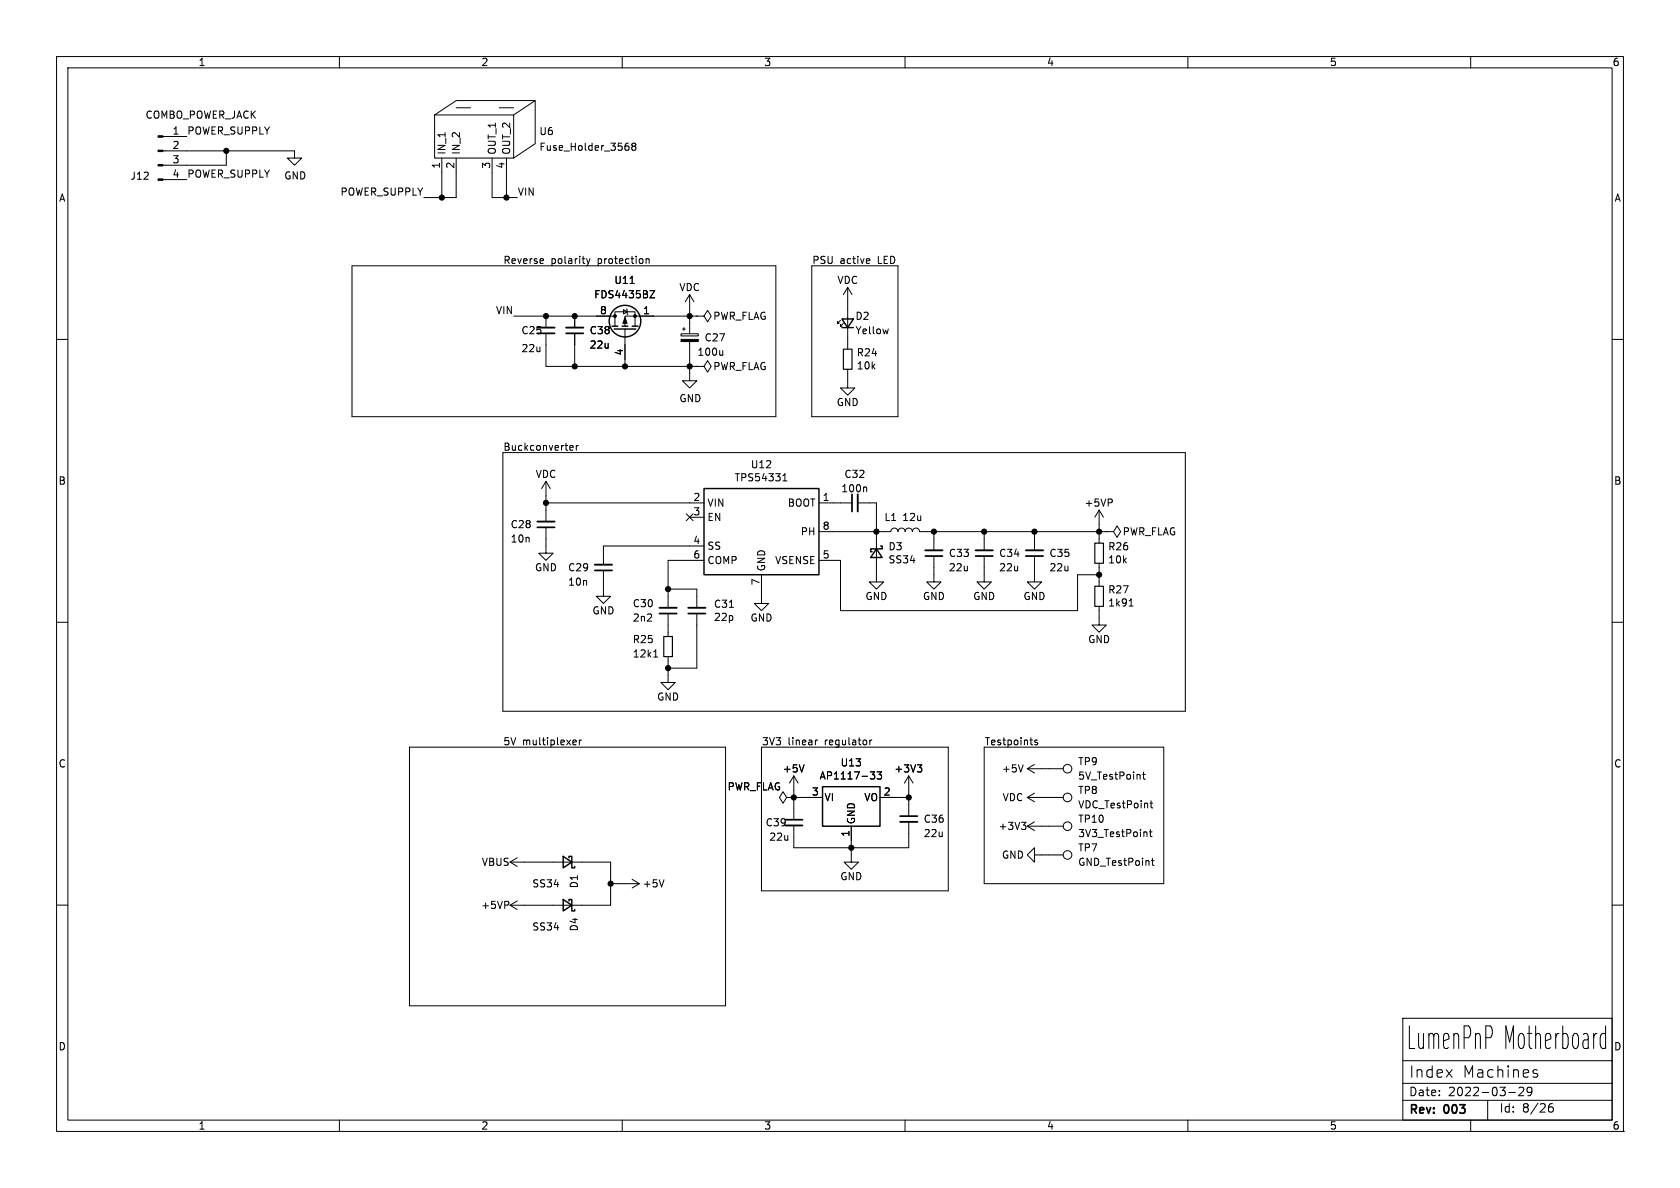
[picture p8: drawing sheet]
<svg xmlns="http://www.w3.org/2000/svg" width="297mm" height="210mm" viewBox="0 0 297 210" stroke-linecap="round" stroke-linejoin="round" font-family="sans-serif">
<g fill="none" stroke="#000" stroke-width=".18">
<path d="M10 10h277v190h-277zM12 12h273v186h-273zM60 10v2M80.6 19.1h2.6M88.3 19.1h2.5M94.6 17.8v7.6l-3.8 2.5M110 10v2M160 10v2M210 10v2M260 10v2M28.8 26.7h23.3v1.2h1.2l-1.2 1.3-1.3-1.3h1.3M28.8 31.8h4.2"/>
<path d="M28.8 24.1h4.2M40 26.7v2.5h-11.2M76.8 20.3v7.6h14M76.8 20.3l3.8-2.5h14l-3.8 2.5v7.6M76.8 20.3h14M78.1 27.9v7M80.6 27.9v7h-5.7M87 27.9v7h4.4M89.5 27.9v7M110.7 25.8h.3l.2 .2-.1 .5-.4 .1M110.8 25.3h.3M111.9 25.9l-.2-.3 .2-.3h.3l.2 .2-.2 .4"/>
<path d="M111.9 25.9l-.2 .2v.2l.2 .3 .4-.1 .1-.2v-.2l-.2-.2M111.9 25.9h.3M10 60h2M62.2 47h75v26.7h-75zM90.8 55.9h17.9M96 45.8l.1 .2-.6 .2M96.5 55.9v2M96.5 58.9v5.9h26.7M101.6 55.9v2M101.6 58.9v5.9M103.7 45.7l.3 .9M104 46.6l-.3 .4"/>
<path d="M104.3 45.7l-.3 .9M108.7 57.7v-2.6h3.6v2.6M110.2 54.7l.7 .4-.7 .4zM110.5 58.2v6.6M110.7 54.6l.2 .1v.8l.1 .1M111.4 50.1h.7M114.2 45.7v.9M114.2 45.9l.2-.2 .3 .1 .1 .8M114.9 51.4h.9l-.9 1.2h.9M120.4 59h3v.4h-3zM120.6 58.2h.6M120.9 57.9v.5"/>
<path d="M121.9 52.1l-.7 1.2M121.9 52.1v6.9M121.9 52.1l.8 1.2M123.2 55.9h1.3l.6-1 .6 1-.6 1-.6-1M123.2 55.9h.1M123.2 55.9h-12.7v1.8M143.5 47h15.2v26.7h-15.2zM148.6 56.6l-.5 .6v-.3v.3h.2M149.1 57.2l-.5 .5v-.3v.3h.2M149.9 50.8l-.8 1.3M149.9 50.8v10.9M149.9 50.8l.7 1.3"/>
<path d="M153.6 45.7l.2 .3-.6 .2M153.7 46.5l-.1 .1M157 58.2l-.2 .8M285 60h2M100.8 79.5h.5M100.8 78.8l.4-.1 .1 .4-.6 .1M101.9 78.7v.9M102.2 78.7l-.3 .3M121.9 60.4v6.9h1.3l-1.3 1.3-1.3-1.3h1.3M123.2 64.8h1.3l.6-1 .6 1-.6 1-.6-1M123.2 64.8h.1M127.8 62v.8"/>
<path d="M127.8 62.7l-.2 .1M149.9 65.3v3.3h1.2l-1.2 1.3-1.3-1.3h1.3M88.9 80h120.6v45.7h-120.6zM96.5 93.2v4.6h1.3l-1.3 1.3-1.3-1.3h1.3M96.5 85.1l-.7 1.3M96.5 85.1v7.1M96.5 85.1l.8 1.3M96.5 88.9h28M121.3 90.8l1.2 1.2M121.9 91.4h2.6M122.5 90.8l-1.2 1.2M124.5 99.1h-6.4v8.3"/>
<path d="M124.5 96.5h-17.8v3.3M138.4 85h.7M138.4 84.1l.4-.4v1.3M144.8 94h12.7a.64 .64 0 0 1 .6-.7 .64 .64 0 0 1 .6 .7 .64 .64 0 0 1 .7-.7 .64 .64 0 0 1 .6 .7 .64 .64 0 0 1 .7-.7 .64 .64 0 0 1 .6 .7 .64 .64 0 0 1 .6-.7 .64 .64 0 0 1 .7 .7h33M144.8 88.9h5.8M144.8 99.1h3.8v8.9h41.9v-6.4h3.8M151.6 88.9h3.3v14h1.3l-1.3 1.2-1.2-1.2h1.2M153 86.1l.2 .2v.6M165.1 98.3v4.6h1.3l-1.3 1.2-1.3-1.2h1.3M165.1 94v3.3M174 98.3v4.6h1.3l-1.3 1.2-1.3-1.2h1.3M174 94v3.3"/>
<path d="M182.9 98.3v4.6h1.2l-1.2 1.2-1.3-1.2h1.3M182.9 94v3.3M194.3 90.2l-.8 1.2M194.3 90.2v5.8M194.3 99.6v4M194.3 90.2l.8 1.2M195.6 94h1.2l.7-1 .6 1-.6 1-.7-1M195.6 94h.1M196.5 88.3l.1 .2-.1 .3M10 110h2M106.7 100.8v4.6h1.2l-1.2 1.3-1.3-1.3h1.3M115.6 116.1h.7"/>
<path d="M115.8 115.1l.1-.2v1.2M118.1 116.1v4.6h1.3l-1.3 1.2-1.3-1.2h1.3M118.1 108.5v4M118.1 104.1h5.1v3.3M123.2 108.5v9.6h-5.1M128.9 107.4h.8M134.6 101.6v5.1h1.3l-1.3 1.3-1.3-1.3h1.3M194.3 107.2v3.3h1.3l-1.3 1.3-1.3-1.3h1.3M199.6 107.1h.7M199.9 106l.1-.1v1.2M285 110h2M72.4 132.1h55.9v45.7h-55.9z"/>
<path d="M101.5 130.8l.3 .1 .1 .2-.6 .1M101.8 131.6l-.3 .1M102.4 130.8v.9M102.8 130.8l-.4 .3M134.6 132.1h33v25.4h-33zM140.3 137.2l-.7 1.2M140.3 137.2v7.7M140.3 137.2l.8 1.2M142.1 135.2l-.4 1.3M144.5 130.8l-.3 .1M153.8 130.8v.9M153.9 136.4h.7l-.4 .5 .4 .1v.5l-.2 .2h-.4"/>
<path d="M154.1 130.8l-.3 .3M155.1 136.4h.7l-.4 .5 .4 .1v.6l-.2 .1-.5-.1M160.7 137.2l-.8 1.2M160.7 137.2v7.1M160.7 137.2l.7 1.2M162.2 135.2h.8l-.5 .5M162.7 135.7l.3 .2v.3l-.3 .3M174 132.1h31.7v24.1h-31.7zM180.9 135.2l-.4 1.3M181.6 135.9h6.4M181.6 135.9l1.3 .8M182.9 135.1l-1.3 .8"/>
<path d="M183.4 130.9l-.3-.1-.2 .2 .1 .2 .4 .1v.3h-.5M202 136.9h.5M202.2 136.5v1.1l.3 .1M10 160h2M89.8 159.4l.2 .2-.2 .3M90.2 152.4h17.7v7.6h-17.7M90.2 152.4l1.2 .8M91.4 151.6l-1.2 .8M91.4 159.3l-1.2 .7M107.9 156.2h5.1M111.8 155.4l1.2 .8M113 156.2l-1.2 .8"/>
<path d="M117.4 155.5l-.4 1.3M139.1 141l-.7-1-.6 1 .6 1 .7-1h1.2M140.3 141h.1M140.3 141h5.1M150.5 146.1v6.3h1.3l-1.3 1.3-1.3-1.3h1.3M155.6 141h5.1M160.7 145.3v4.6h-20.4v-4M180.6 145.4h.8l-.5 .4M181.1 145.8l.3 .3v.3l-.3 .2M181.6 141h6.4M181.6 146.1h6.4M181.6 146.1l1.3 .7"/>
<path d="M181.6 141l1.3 .7M182.9 151.1v1.3l-1.3-1.3 1.3-1.2v1.2h5.1M182.9 145.3l-1.3 .8M182.9 140.2l-1.3 .8M202.6 147.1l.2 .1v.7M203.2 147.1h.5M203.3 142h.5M203.4 146.6v1.1l.3 .2M203.5 141.5v1.1l.3 .2M203.6 152.1h.4M203.7 151.7v1.1l.3 .2M285 160h2"/>
<path d="M90.2 160l1.2 .8M60 198v2M110 198v2M160 198v2M210 198v2M248 180h37v18h-37zM248 194.5h37M248 191.5h37M248 187.5h37M260 198v2M263 194.5v3.5M266.7 193.1h1.2"/>
<path d="M268.5 192.3l.6-.1 .2 .1 .1 .3-.9 1.1h.9M270.8 192.8l-.3 .3h-.3l-.2-.3 .1-.5 .4-.1 .2 .1a.99 .99 0 0 1-.3 1.4h-.3M271.1 189.7l.5 .1 .3 .2-.1 .3-.6 .1M271.1 189.2l.2-.1 .5 .1M273.7 196l.3-.3h.3l.3 .3v.3l-.3 .3h-.3l-.3-.3M274.5 195.1a.59 .59 0 0 0-.8 .6M283.3 182.7h.4l.1 .2M283.8 181.3v4M283.8 185.2l-.1 .1h-.4M287 200h.1"/>
<circle cx="188.7" cy="135.9" r=".76"/>
<circle cx="188.7" cy="151.1" r=".76"/>
<circle cx="188.7" cy="141" r=".76"/>
<circle cx="188.7" cy="146" r=".76"/>
</g>
<path d="M149.1 61.7h1.5v3.6h-1.5zM193.5 96h1.6v3.6h-1.6zM117.3 112.5h1.6v3.6h-1.6zM193.5 103.6h1.6v3.6h-1.6z" fill="none" stroke="#000" stroke-width=".2"/>
<g fill="none" stroke="#000" stroke-width=".25">
<path d="M108.2 57.7h1M108.6 58.2h3.8M110 57.7h1M111.8 57.7h1M148.8 56.4h2.1l-1 1.5zM148.8 57.9h2.1M124.5 86.4h20.3v15.2h-20.3zM154.9 97l1.1 1.6h-2.1zM155.7 96.5h.3v.5h-2.1v.5h.3M145.4 139.1h10.2v7h-10.2zM99.6 159l1.5 1-1.5 1zM99.6 151.4l1.5 1-1.5 1z"/>
<path d="M100.6 159.3v-.3h.5v2h.5v-.2M100.6 151.6v-.2h.5v2h.5v-.2"/>
<circle cx="110.5" cy="56.8" r="2.79"/>
</g>
<path d="M95 57.9h3M100.1 57.9h3M95 92.2h3M105.2 99.8h3M151.6 87.4v3M163.6 97.3h3M172.5 97.3h3M181.4 97.3h3M116.6 107.4h3M121.7 107.4h3M138.8 145.9h3.1M159.1 145.3h3.1" fill="none" stroke="#000" stroke-width=".33"/>
<path d="M95 58.9h3M100.1 58.9h3M95 93.2h3M150.6 87.4v3M163.6 98.3h3M172.5 98.3h3M181.4 98.3h3M105.2 100.8h3M116.6 108.5h3M121.7 108.5h3M138.8 144.9h3.1M159.1 144.3h3.1" fill="none" stroke="#000" stroke-width=".3"/>
<g fill="#000" stroke="#000" stroke-width=".18">
<path d="M27.9 31.6h.9v.3h-.9zM27.9 29.1h.9v.2h-.9zM27.9 26.5h.9v.3h-.9zM27.9 24h.9v.3h-.9zM110.5 56.1l.4 1.1h-.8zM120.4 60h3v.4h-3z"/>
<circle cx="40" cy="26.7" r=".46"/>
<circle cx="78.1" cy="34.9" r=".46"/>
<circle cx="89.5" cy="34.9" r=".46"/>
<circle cx="96.5" cy="55.9" r=".46"/>
<circle cx="101.6" cy="55.9" r=".46"/>
<circle cx="108.7" cy="55.9" r=".25"/>
<circle cx="112.3" cy="55.9" r=".25"/>
<circle cx="121.9" cy="55.9" r=".46"/>
<circle cx="101.6" cy="64.8" r=".46"/>
<circle cx="110.5" cy="64.8" r=".46"/>
<circle cx="121.9" cy="64.8" r=".46"/>
<circle cx="96.5" cy="88.9" r=".46"/>
<circle cx="154.9" cy="94" r=".46"/>
<circle cx="165.1" cy="94" r=".46"/>
<circle cx="174" cy="94" r=".46"/>
<circle cx="182.9" cy="94" r=".46"/>
<circle cx="194.3" cy="94" r=".46"/>
<circle cx="118.1" cy="104.1" r=".46"/>
<circle cx="118.1" cy="118.1" r=".46"/>
<circle cx="194.3" cy="101.6" r=".46"/>
<circle cx="107.9" cy="156.2" r=".46"/>
<circle cx="140.3" cy="141" r=".46"/>
<circle cx="150.5" cy="149.9" r=".46"/>
<circle cx="160.7" cy="141" r=".46"/>
</g>
<text font-size="5.6" x="248.7" y="185.7">LumenPnP Motherboard</text>
<g font-size="2.8">
<text x="249" y="190.7">Index</text>
<text x="258.5" y="190.7">Machines</text>
</g>
<g font-size="2.1">
<text x="249" y="197.3">Rev:</text>
<text x="249" y="194">Date:</text>
<text x="255.4" y="197.3">003</text>
<text x="256" y="194">2022-03-29</text>
<text x="265" y="196.9">Id:</text>
<text x="269.1" y="196.9">8/26</text>
</g>
<g font-size="1.8">
<text x="35" y="11.9">1</text>
<text x="85" y="11.9">2</text>
<text x="135" y="11.9">3</text>
<text x="185" y="11.9">4</text>
<text x="235" y="11.9">5</text>
<text x="285" y="11.9">6</text>
<text x="25.6" y="21.2">COMBO_POWER_JACK</text>
<text x="30.4" y="23.9">1</text>
<text x="33" y="23.9">POWER_SUPPLY</text>
<text x="30.4" y="26.4">2</text>
<text x="30.4" y="29">3</text>
<text x="77.9" y="29.9" transform="rotate(-90 77.9 29.9)">1</text>
<text x="79" y="27.4" transform="rotate(-90 79 27.4)">IN_1</text>
<text x="80.4" y="29.9" transform="rotate(-90 80.4 29.9)">2</text>
<text x="81.5" y="27.4" transform="rotate(-90 81.5 27.4)">IN_2</text>
<text x="86.7" y="29.9" transform="rotate(-90 86.7 29.9)">3</text>
<text x="87.9" y="27.4" transform="rotate(-90 87.9 27.4)">OUT_1</text>
<text x="89.3" y="29.9" transform="rotate(-90 89.3 29.9)">4</text>
<text x="90.4" y="27.4" transform="rotate(-90 90.4 27.4)">OUT_2</text>
<text x="95.3" y="24.1">U6</text>
<text x="95.3" y="26.9">Fuse_Holder_3568</text>
<text x="10.3" y="35.9">A</text>
<text x="23" y="32">J12</text>
<text x="30.4" y="31.5">4</text>
<text x="33" y="31.5">POWER_SUPPLY</text>
<text x="50.2" y="31.9">GND</text>
<text x="60.1" y="34.7">POWER_SUPPLY</text>
<text x="91.4" y="34.7">VIN</text>
<text x="285.3" y="35.9">A</text>
<text x="88.9" y="46.7">Reverse</text>
<text x="97.4" y="46.7">polarity</text>
<text x="105.8" y="46.7">protection</text>
<text x="143.5" y="46.7">PSU</text>
<text x="148.5" y="46.7">active</text>
<text x="155.3" y="46.7">LED</text>
<text x="104.9" y="52.9">FDS4435BZ</text>
<text x="108.5" y="50.4">U11</text>
<text x="120" y="51.7">VDC</text>
<text x="147.9" y="50.4">VDC</text>
<text x="87.6" y="55.6">VIN</text>
<text x="92.1" y="59.3">C25</text>
<text x="104.1" y="59.3">C38</text>
<text x="106" y="55.6">8</text>
<text x="113.6" y="55.6">1</text>
<text x="126" y="56.7">PWR_FLAG</text>
<text x="151.1" y="56.7">D2</text>
<text x="151.1" y="59.3">Yellow</text>
<text x="92.1" y="62.5">22u</text>
<text x="104.1" y="61.8">22u</text>
<text x="110.2" y="62.9" transform="rotate(-90 110.2 62.9)">4</text>
<text x="123.2" y="63.1">100u</text>
<text x="124.5" y="60.6">C27</text>
<text x="126" y="65.6">PWR_FLAG</text>
<text x="151.4" y="65.5">10k</text>
<text x="151.4" y="63.2">R24</text>
<text x="120" y="71.3">GND</text>
<text x="147.8" y="72">GND</text>
<text x="88.9" y="79.8">Buckconverter</text>
<text x="132.6" y="83">U12</text>
<text x="10.3" y="85.9">B</text>
<text x="94.6" y="84.7">VDC</text>
<text x="122.5" y="88.6">2</text>
<text x="125" y="89.8">VIN</text>
<text x="129.8" y="85.3">TPS54331</text>
<text x="139.2" y="89.8">BOOT</text>
<text x="145.3" y="88.6">1</text>
<text x="148.6" y="87.2">100n</text>
<text x="149.2" y="84.7">C32</text>
<text x="191.6" y="89.8">+5VP</text>
<text x="285.3" y="85.9">B</text>
<text x="90.2" y="93.6">C28</text>
<text x="122.5" y="91.2">3</text>
<text x="125" y="92.3">EN</text>
<text x="141.5" y="94.8">PH</text>
<text x="145.3" y="93.7">8</text>
<text x="156.3" y="92.3">L1</text>
<text x="159.4" y="92.3">12u</text>
<text x="198.4" y="94.8">PWR_FLAG</text>
<text x="90.2" y="96.1">10n</text>
<text x="94.5" y="101.2">GND</text>
<text x="100.3" y="101.2">C29</text>
<text x="122.5" y="96.3">4</text>
<text x="122.5" y="98.8">6</text>
<text x="125" y="97.4">SS</text>
<text x="125" y="99.9">COMP</text>
<text x="135.5" y="101.1" transform="rotate(-90 135.5 101.1)">GND</text>
<text x="136.9" y="99.9">VSENSE</text>
<text x="145.3" y="98.8">5</text>
<text x="157" y="97.5">D3</text>
<text x="157" y="99.8">SS34</text>
<text x="167.6" y="98.7">C33</text>
<text x="167.6" y="101.2">22u</text>
<text x="176.5" y="98.7">C34</text>
<text x="176.5" y="101.2">22u</text>
<text x="185.4" y="98.7">C35</text>
<text x="185.4" y="101.2">22u</text>
<text x="195.8" y="99.8">10k</text>
<text x="195.8" y="97.5">R26</text>
<text x="100.3" y="103.7">10n</text>
<text x="111.8" y="107.5">C30</text>
<text x="126.1" y="107.6">C31</text>
<text x="134.4" y="103.6" transform="rotate(-90 134.4 103.6)">7</text>
<text x="152.9" y="106.3">GND</text>
<text x="163.1" y="106.3">GND</text>
<text x="172" y="106.3">GND</text>
<text x="180.8" y="106.3">GND</text>
<text x="195.8" y="105.1">R27</text>
<text x="195.8" y="107.4">1k91</text>
<text x="104.6" y="108.8">GND</text>
<text x="111.8" y="113.9">R25</text>
<text x="111.8" y="110.1">2n2</text>
<text x="126.1" y="110">22p</text>
<text x="132.6" y="110.1">GND</text>
<text x="192.3" y="113.9">GND</text>
<text x="111.8" y="116.4">12k1</text>
<text x="116.1" y="124.1">GND</text>
<text x="88.9" y="131.8">5V</text>
<text x="92.4" y="131.8">multiplexer</text>
<text x="134.6" y="131.8">3V3</text>
<text x="139.3" y="131.8">linear</text>
<text x="145.9" y="131.8">regulator</text>
<text x="174" y="131.8">Testpoints</text>
<text x="10.3" y="135.9">C</text>
<text x="138.3" y="136.8">+5V</text>
<text x="144.8" y="138">AP1117-33</text>
<text x="148.5" y="135.7">U13</text>
<text x="158" y="136.8">+3V3</text>
<text x="177" y="136.8">+5V</text>
<text x="190.5" y="135.5">TP9</text>
<text x="285.3" y="135.9">C</text>
<text x="128.5" y="139.9">PWR_FLAG</text>
<text x="143.4" y="140.7">3</text>
<text x="145.7" y="141.8">VI</text>
<text x="152.7" y="141.8">VO</text>
<text x="156.1" y="140.7">2</text>
<text x="177.2" y="141.8">VDC</text>
<text x="190.5" y="140.6">TP8</text>
<text x="190.5" y="143.1">VDC_TestPoint</text>
<text x="190.5" y="138">5V_TestPoint</text>
<text x="135.3" y="146.3">C39</text>
<text x="135.9" y="148.8">22u</text>
<text x="150.2" y="148" transform="rotate(-90 150.2 148)">1</text>
<text x="151.4" y="145.8" transform="rotate(-90 151.4 145.8)">GND</text>
<text x="163.2" y="145.6">C36</text>
<text x="163.2" y="148.2">22u</text>
<text x="176.4" y="146.9">+3V3</text>
<text x="190.5" y="148.2">3V3_TestPoint</text>
<text x="190.5" y="145.6">TP10</text>
<text x="85.1" y="153.3">VBUS</text>
<text x="148.5" y="155.8">GND</text>
<text x="177" y="152">GND</text>
<text x="190.5" y="150.7">TP7</text>
<text x="190.5" y="153.3">GND_TestPoint</text>
<text x="85" y="160.9">+5VP</text>
<text x="94" y="157.1">SS34</text>
<text x="102.4" y="157.1" transform="rotate(-90 102.4 157.1)">D1</text>
<text x="113.5" y="157.1">+5V</text>
<text x="94" y="164.7">SS34</text>
<text x="102.4" y="164.7" transform="rotate(-90 102.4 164.7)">D4</text>
<text x="10.3" y="185.9">D</text>
<text x="285.3" y="185.9">D</text>
<text x="35" y="199.9">1</text>
<text x="85" y="199.9">2</text>
<text x="135" y="199.9">3</text>
<text x="185" y="199.9">4</text>
<text x="235" y="199.9">5</text>
<text x="285" y="199.9">6</text>
</g>
</svg>
